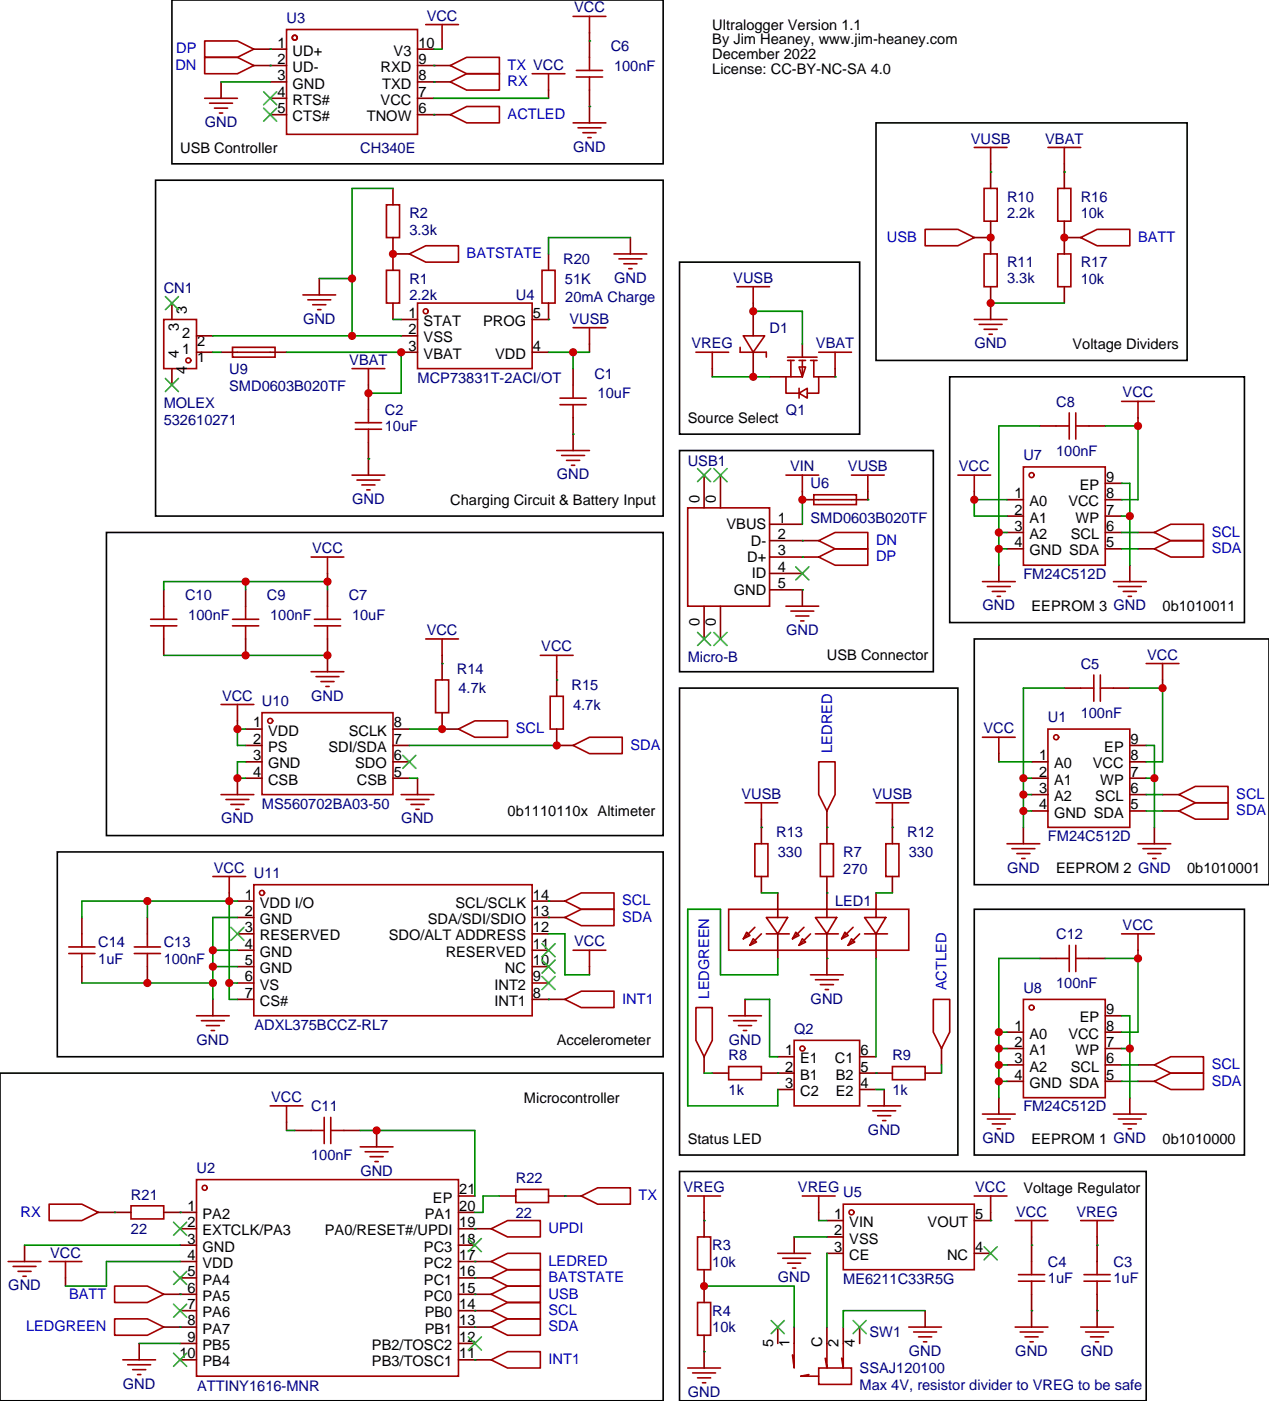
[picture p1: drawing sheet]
<svg xmlns="http://www.w3.org/2000/svg" width="273mm" height="302mm" viewBox="0 0 273 302" stroke-linecap="round" stroke-linejoin="round" font-family="sans-serif">
<g fill="none" stroke="#000" stroke-width=".35">
<path d="M37 0h105.9v35.3h-105.9zM33.5 38.8h109.4v72.3h-109.4zM188.7 26.5h67.1v51.1h-67.1zM146.4 56.4h38.8v37.1h-38.8zM146.4 97h54.7v47.6h-54.7zM204.6 81.1h63.5v53h-63.5zM22.9 114.7h120v65.2h-120zM209.9 137.6h63.5v52.9h-63.5zM146.4 148.2h60v100.5h-60zM12.3 183.4h130.6v44.1h-130.6zM209.9 195.8h58.2v52.9h-58.2zM0 231.1h142.9v70.5h-142.9z"/>
<path d="M146.4 252.2h100.5v49.4h-100.5z"/>
</g>
<g fill="none" stroke="#a10000" stroke-width=".35">
<path d="M44.1 8.8h7.1l3.5 1.8-3.5 1.7h-7.1zM44.1 12.3h7.1l3.5 1.8-3.5 1.8h-7.1zM61.7 6.3h28.3v22.6h-28.3zM91.7 5.3h7.1M95.2 5.3v3.5M97 14.1l3.5-1.8h7.1v3.6h-7.1zM97 17.6l3.5-1.7h7.1v3.5h-7.1zM114.7 15.9h7M118.2 15.9v3.5M123.5 3.5h7M124.2 16.6h5.6M124.2 15.2h5.6"/>
<path d="M127 3.5v3.6M127 12.3v2.9M127 16.6v2.8M44.1 21.2h7.1M45.2 22.2h4.9M46.2 23.3h2.8M47.3 24.3h.7M97 24.7l3.5-1.8h7.1v3.6h-7.1zM123.5 26.5h7M124.5 27.5h5M125.6 28.6h2.8M126.6 29.6h.8"/>
<path d="M209.9 31.8h7.1M213.4 31.8v3.5M225.8 31.8h7M229.3 31.8v3.5M83.3 58.2h2.8v7.1h-2.8zM83.3 44.1h2.8v7.1h-2.8zM88.2 54.7l3.5-1.8h7.1v3.5h-7.1zM116.8 58.2h2.8v7.1h-2.8zM132.3 54.7h7M133.3 55.7h5M134.4 56.8h2.8M135.5 57.9h.7"/>
<path d="M199.3 49.4h7.1l3.5 1.8-3.5 1.7h-7.1zM212 40.6h2.8v7h-2.8zM212 54.7h2.8v7h-2.8zM227.9 40.6h2.8v7h-2.8zM227.9 54.7h2.8v7h-2.8zM232.8 51.2l3.6-1.8h7v3.5h-7zM35.3 68.8h7v10.6h-7zM50.1 74.8h9.2v2.1h-9.2zM51.2 75.8h7M65.3 63.5h7M66.3 64.6h5M67.4 65.6h2.8"/>
<path d="M68.4 66.7h.7M75.8 79.4h7.1M79.4 79.4v3.5M90 65.3h24.7v14.1h-24.7zM123.5 70.6h7M127 70.6v3.5M149.9 75.8h7.1M153.5 75.8v3.6M158.7 61.7h7.1M159.5 74.8v1h5.6v1.1M160.2 72.3h4.5l-2.4 3.5zM162.3 61.7v3.6"/>
<path d="M169.7 76.9h6.3M169.7 77.6h1.4M170.4 77.6v3.5M172.2 79h1.4l-.7 2.1zM172.2 77.6h1.4M172.9 77.6v3.5h-3.6v3.6h2.9M174.6 77.6h1.4M175.3 77.6v3.5h1.1v3.6h-2.5M176.4 75.8h7M179.9 75.8v3.6M209.9 68.8h7.1M211 69.8h4.9"/>
<path d="M212 70.9h2.8M213.1 72h.7M76.6 92.4h5.6M76.6 91h5.6M79.4 88.2v2.8M79.4 92.4v2.8M119.9 97h7.1M120.6 87.1h5.7M120.6 85.7h5.7M121 98.1h4.9M122.1 99.1h2.8M123.5 82.9v2.8"/>
<path d="M123.5 87.1v2.9M172.2 84.7l1.7-1.1v2.1zM172.2 83.6v2.1M227.5 91.7h2.9M230.4 88.9v5.6M231.8 88.9v5.6M231.8 91.7h2.8M241.7 86.4h7M245.2 86.4v3.6M67 119.9h7.1M70.6 119.9v3.6M75.8 102.3h7.1"/>
<path d="M76.9 103.4h4.9M78 104.4h2.8M79 105.5h.7M123.1 100.2h.7M148.2 109.4h17.6v21.1h-17.6zM169.3 102.3h7.1M172.9 102.3v3.5M175.3 106.5h9.2v2.2h-9.2zM176.4 119.9l3.5-1.7h7.1v3.5h-7.1zM176.4 116.4l3.5-1.7h7.1v3.5h-7.1zM176.4 107.6h7M183.4 102.3h7.1"/>
<path d="M187 102.3v3.5M206.4 102.3h7M209.9 102.3v3.5M220.5 100.5h17.6v21.2h-17.6zM248.7 114.7l3.5-1.8h7.1v3.5h-7.1zM248.7 118.2l3.5-1.8h7.1v3.5h-7.1zM32.5 134.8h5.6M32.5 133.3h5.6M35.3 130.5v2.8M35.3 134.8v2.8M50.1 134.8h5.6M50.1 133.3h5.6"/>
<path d="M52.9 130.5v2.8M52.9 134.8v2.8M67.7 134.8h5.7M67.7 133.3h5.7M70.6 130.5v2.8M70.6 134.8v2.8M91.7 137.6h7.1M95.2 137.6v3.5M169.3 130.5h7.1M170.4 131.6h4.9M171.4 132.6h2.9M172.5 133.7h.7"/>
<path d="M211.7 125.2h7M212.7 126.3h5M213.8 127.4h2.8M214.8 128.4h.7M239.9 125.2h7M240.9 126.3h5M242 127.4h2.8M243.1 128.4h.7M47.6 151.7h7.1M51.2 151.7v3.5M56.4 153.5h28.3v17.6h-28.3zM67 144.6h7.1"/>
<path d="M68.1 145.7h4.9M69.1 146.8h2.9M70.2 147.8h.7M93.8 146.4h2.9v7.1h-2.9zM98.8 157l3.5-1.8h7.1v3.5h-7.1zM116.4 141.1h7.1M118.5 149.9h2.9v7.1h-2.9zM119.9 141.1v3.5M211.7 158.7h7M215.2 158.7v3.6M225.8 157h17.6v21.2h-17.6zM232.8 148.2h2.9"/>
<path d="M235.7 145.3v5.7M237.1 145.3v5.7M237.1 148.2h2.8M246.9 142.9h7.1M250.5 142.9v3.5M47.6 171.1h7.1M48.7 172.2h4.9M49.7 173.2h2.9M50.8 174.3h.7M86.4 171.1h7.1M87.5 172.2h4.9M88.5 173.2h2.9"/>
<path d="M89.6 174.3h.7M123.5 160.5l3.5-1.8h7.1v3.6h-7.1zM160.5 172.9h7.1M164 172.9v3.5M176.4 164h3.5v7.1l-1.7 3.5-1.8-3.5zM188.7 172.9h7.1M192.3 172.9v3.5M254 171.1l3.5-1.8h7.1v3.6h-7.1zM254 174.6l3.5-1.7h7.1v3.5h-7.1zM45.9 188.7h7M49.4 188.7v3.6M54.7 190.5h60v28.2h-60z"/>
<path d="M121.7 194l3.5-1.7h7.1v3.5h-7.1zM121.7 197.6l3.5-1.8h7.1v3.5h-7.1zM157 195.8h38.8v8.8h-38.8zM162.6 181.7h2.9v7h-2.9zM162.6 199.7l-2.4 2.4M165.1 197.6h4.6l-2.1 3.5zM173.2 199.7l-2.5 2.4M175.7 197.6h4.6l-2.1 3.5zM176.7 181.7h2.9v7h-2.9zM183.8 199.7l-2.5 2.4M186.3 197.6h4.6l-2.2 3.5zM190.9 181.7h2.8v7h-2.8z"/>
<path d="M217 181.7h7M218 182.7h5M219.1 183.8h2.8M220.1 184.9h.7M245.2 181.7h7M246.2 182.7h5M247.3 183.8h2.8M248.4 184.9h.7M14.8 203.9h5.7M14.8 205.3h5.7M17.6 201.1v2.8M17.6 205.3v2.8"/>
<path d="M28.9 203.9h5.7M28.9 205.3h5.7M31.7 201.1v2.8M31.7 205.3v2.8M42.3 218.7h7.1M43.4 219.8h4.9M121.7 215.2l3.5-1.8h7.1v3.6h-7.1zM123.5 204.6h7M127 204.6v3.5M149.9 217h3.6v7l-1.8 3.5-1.8-3.5zM157 218.7h7M158 219.8h5"/>
<path d="M160.9 200.7l.7 .7-1.4 .7zM162.3 202.1l.7 .7-1.4 .8zM164 201.1l-2.4 2.5M165.1 201.1h4.9M171.4 200.7l.8 .7-1.5 .7zM172.9 202.1l.7 .7-1.4 .8zM174.6 201.1l-2.4 2.5M174.6 209.9h7.1M175.7 201.1h4.9M175.7 211h4.9M176.7 212h2.9M177.8 213.1h.7"/>
<path d="M182 200.7l.7 .7-1.4 .7zM183.4 202.1l.7 .7-1.4 .8zM185.2 201.1l-2.5 2.5M186.3 201.1h4.9M201.1 215.2h3.5v7l-1.8 3.6-1.7-3.6zM220.5 215.2h17.6v21.2h-17.6zM227.5 206.4h2.9M230.4 203.6v5.6M231.8 203.6v5.6M231.8 206.4h2.8M241.7 201.1h7M245.2 201.1v3.5"/>
<path d="M44.4 220.8h2.9M45.5 221.9h.7M58.2 238.1h7.1M61.7 238.1v3.6M157 229.7h7v2.8h-7zM159.1 220.8h2.8M160.2 221.9h.7M171.1 224h14.1v14.1h-14.1zM187 238.1h7M188 239.2h5M192.3 229.7h7v2.8h-7zM211.7 239.9h7"/>
<path d="M239.9 239.9h7M248.7 229.3l3.5-1.8h7.1v3.6h-7.1zM248.7 232.8l3.5-1.7h7.1v3.5h-7.1zM10.6 259.3h7l3.6 1.8-3.6 1.7h-7zM28.2 259.6h7.1v2.9h-7.1zM42.3 254h56.5v42.3h-56.5zM67 243.4h2.8M69.8 240.6v5.6M71.3 240.6v5.6M71.3 243.4h2.8M77.6 246.9h7.1M78.7 248h4.9"/>
<path d="M79.7 249.1h2.8M80.8 250.1h.7M111.1 256.1h7.1v2.8h-7.1zM125.2 257.5l3.6-1.7h7v3.5h-7zM148.2 257.5h7M151.7 257.5v3.6M172.9 257.5h7M176.4 257.5v3.6M181.7 259.3h28.2v14.1h-28.2zM189.1 240.2h2.8M190.1 241.3h.8M209.9 257.5h7.1"/>
<path d="M212.7 240.9h5M213.4 257.5v3.6M213.8 242h2.8M214.8 243.1h.7M240.9 240.9h5M242 242h2.8M243.1 243.1h.7M1.8 271.6h7M2.8 272.7h5M3.9 273.8h2.8M4.9 274.8h.7M10.6 271.6h7"/>
<path d="M14.1 271.6v3.6M24.7 276.9h7l3.6 1.8-3.6 1.8h-7zM105.8 275.2l3.6-1.8h7v3.5h-7zM105.8 278.7l3.6-1.8h7v3.6h-7zM105.8 271.6l3.6-1.7h7v3.5h-7zM105.8 264.6l3.6-1.8h7v3.5h-7zM150.3 266.3h2.8v7.1h-2.8zM167.6 269.9h7M168.6 270.9h5M169.7 272h2.8M170.7 273.1h.7M218.7 262.8h7.1"/>
<path d="M219.4 275.9h5.7M219.4 274.5h5.7M222.2 262.8v3.5M222.2 271.6v2.9M222.2 275.9v2.8M232.8 262.8h7.1M233.5 275.9h5.7M233.5 274.5h5.7M236.4 262.8v3.5M236.4 271.6v2.9M236.4 275.9v2.8M24.7 284h7l3.6 1.8-3.6 1.7h-7z"/>
<path d="M26.5 292.8h7M27.5 293.9h5M28.6 294.9h2.8M29.6 296h.7M105.8 282.2l3.6-1.7h7v3.5h-7zM105.8 285.8l3.6-1.8h7v3.5h-7zM105.8 292.8l3.6-1.8h7v3.6h-7zM148.2 294.6h7M149.2 295.6h5M150.3 280.5h2.8v7h-2.8zM150.3 296.7h2.8M151.3 297.7h.7"/>
<path d="M171.1 289.3v5.3l-.4-2.9M174.3 296l-1.8 .3h3.9M176.4 294.6h7v3.5h-7zM178.2 289.3v5.3l-.4-2.1M181.7 289.3v5.3l-.4-2.1M195.8 285.8h7M196.8 286.8h5M197.9 287.9h2.8M199 288.9h.7M218.7 285.8h7.1M219.8 286.8h4.9M220.8 287.9h2.9"/>
<path d="M221.9 288.9h.7M232.8 285.8h7.1M233.9 286.8h4.9M234.9 287.9h2.9M236 288.9h.7"/>
<circle cx="63.5" cy="8.1" r=".53"/>
<circle cx="40.6" cy="77.6" r=".53"/>
<circle cx="91.7" cy="67" r=".53"/>
<circle cx="222.2" cy="102.3" r=".53"/>
<circle cx="58.2" cy="155.2" r=".53"/>
<circle cx="227.5" cy="158.8" r=".53"/>
<circle cx="56.4" cy="192.3" r=".53"/>
<circle cx="222.2" cy="217" r=".53"/>
<circle cx="172.9" cy="225.8" r=".53"/>
<circle cx="44.1" cy="255.8" r=".53"/>
<circle cx="183.4" cy="261.1" r=".53"/>
</g>
<g fill="none" stroke="#870000" stroke-width=".35">
<path d="M47.6 17.6v3.6M54.7 10.6h7M54.7 14.1h7M58.2 17.6h3.5M90 10.6h3.5M90 14.1h7M90 17.6h7M95.2 8.8v1.8M118.2 19.4v1.8M127 7.1v5.2M127 19.4v7.1M58.2 21.2h3.5"/>
<path d="M58.2 24.7h3.5M90 21.2h3.5M90 24.7h7M213.4 35.3v5.3M229.3 35.3v5.3M68.8 60v3.5M84.7 40.6v3.5M84.7 51.2v7M84.7 54.7h3.5M118.2 54.7v3.5M135.8 51.2v3.5M209.9 51.2h3.5"/>
<path d="M213.4 47.6v7.1M229.3 51.2h3.5M229.3 47.6v7.1M37 65.3v3.5M37 79.4v3.5M42.3 72.3h3.6M42.3 75.8h3.6M47.6 75.8h3.6M58.2 75.8h3.5M84.7 65.3v3.5M86.4 68.8h3.6M86.4 72.3h3.6"/>
<path d="M86.4 75.8h3.6M114.7 75.8h3.5M118.2 65.3v3.5h-3.5M123.5 79.4v3.5M127 74.1v1.7M153.5 79.4v1.7M162.3 65.3v7M162.3 75.8v5.3M172.9 74.1v2.8M179.9 79.4v1.7h-3.5M213.4 61.7v7.1M229.3 61.7v3.6"/>
<path d="M79.4 82.9v5.3M79.4 95.2v7.1M123.5 90v7M165.8 81.1h3.5M224 91.7h3.5M234.6 91.7h3.5M245.2 90v1.7M151.7 102.3v7.1M155.2 102.3v7.1M165.8 119.9h10.6M165.8 116.4h10.6M165.8 112.9h7.1"/>
<path d="M172.9 105.8v1.8h3.5M187 105.8v1.8h-3.6M209.9 105.8v1.8M217 107.6h3.5M217 111.1h3.5M217 114.7h3.5M217 118.2h3.5M238.1 107.6h3.6M238.1 111.1h3.6M238.1 114.7h3.6M238.1 118.2h3.6M238.1 104.1h3.6"/>
<path d="M245.2 114.7h3.5M245.2 118.2h3.5M35.3 127v3.5M35.3 137.6v3.5M52.9 127v3.5M52.9 137.6v3.5M70.6 123.5v1.7M70.6 127v3.5M70.6 137.6v7M151.7 130.5v7.1M155.2 130.5v7.1M165.8 127h7.1v3.5"/>
<path d="M165.8 123.5h7.1M215.2 121.7v3.5M243.4 121.7v3.5M51.2 155.2v1.8M52.9 157h3.5M84.7 157h3.5M95.2 141.1v5.3M95.2 153.5v3.5h3.6M119.9 157v3.5h3.6M119.9 144.6v5.3M229.3 148.2h3.5M239.9 148.2h3.5"/>
<path d="M250.5 146.4v1.8M51.2 167.6v3.5M52.9 160.5h3.5M52.9 164h3.5M52.9 167.6h3.5M84.7 160.5h3.5M84.7 164h3.5M84.7 167.6h3.5M90 167.6v3.5M164 176.4v5.3M178.2 174.6v7.1M192.3 176.4v5.3"/>
<path d="M215.2 162.3v1.7M220.5 178.2v3.5M222.2 164h3.6M222.2 167.6h3.6M222.2 171.1h3.6M222.2 174.6h3.6M243.4 160.5h3.5M243.4 164h3.5M243.4 167.6h3.5M243.4 171.1h3.5M243.4 174.6h3.5M248.7 178.2v3.5"/>
<path d="M250.5 171.1h3.5M250.5 174.6h3.5M17.6 197.6v3.5M31.7 197.6v3.5M49.4 192.3v1.7M51.2 194h3.5M51.2 197.6h3.5M114.7 194h7M114.7 197.6h7M164 188.7v3.6M167.6 192.3v5.3M178.2 188.7v8.9"/>
<path d="M188.7 192.3v5.3M192.3 188.7v3.6M17.6 208.1v3.6M31.7 208.1v3.6M45.9 215.2v3.5M51.2 215.2h3.5M51.2 201.1h3.5M51.2 204.6h3.5M51.2 208.1h3.5M51.2 211.7h3.5M114.7 215.2h7M114.7 201.1h3.5"/>
<path d="M114.7 204.6h3.5M114.7 208.1h3.5M114.7 211.7h3.5M127 208.1v1.8M160.5 215.2v3.5M167.6 201.1v5.3M178.2 201.1v8.8M188.7 201.1v5.3M224 206.4h3.5M234.6 206.4h3.5M238.1 218.7h3.6M245.2 204.6v1.8"/>
<path d="M151.7 227.5v3.6M153.5 231.1h3.5M164 231.1h7.1M167.6 227.5h3.5M167.6 234.6h3.5M185.2 227.5h3.5M185.2 231.1h7.1M185.2 234.6h3.5M190.5 234.6v3.5M199.3 231.1h3.5M202.8 225.8v3.5M215.2 236.4v3.5"/>
<path d="M217 222.2h3.5M217 225.8h3.5M217 229.3h3.5M217 232.8h3.5M238.1 222.2h3.6M238.1 225.8h3.6M238.1 229.3h3.6M238.1 232.8h3.6M243.4 236.4v3.5M245.2 229.3h3.5M245.2 232.8h3.5M61.7 241.7v1.7"/>
<path d="M63.5 243.4h3.5M74.1 243.4h3.5M81.1 243.4v3.5M98.8 257.5h3.5M107.6 257.5h3.5M118.2 257.5h7M5.3 268.1v3.5M14.1 275.2v1.7M21.2 261.1h7M35.3 261.1h7M35.3 278.7h7M38.8 264.6h3.5"/>
<path d="M38.8 268.1h3.5M38.8 271.6h3.5M38.8 275.2h3.5M98.8 261.1h3.5M98.8 264.6h7M98.8 268.1h3.5M98.8 271.6h7M98.8 275.2h7M98.8 278.7h7M151.7 261.1v5.2M151.7 273.4v7.1M171.1 266.3v3.6"/>
<path d="M176.4 261.1v1.7M178.2 262.8h3.5M178.2 266.3h3.5M178.2 269.9h3.5M209.9 269.9h3.5M213.4 261.1v1.7h-3.5M222.2 266.3v5.3M222.2 278.7v7.1M236.4 266.3v5.3M236.4 278.7v7.1M30 289.3v3.5M35.3 285.8h7"/>
<path d="M38.8 282.2h3.5M38.8 289.3h3.5M38.8 292.8h3.5M98.8 282.2h7M98.8 285.8h7M98.8 289.3h3.5M98.8 292.8h7M151.7 287.5v7.1M167.6 285.8v3.5M171.1 285.8v3.5M178.2 285.8v3.5M181.7 285.8v3.5"/>
<path d="M185.2 285.8v3.5M199.3 282.2v3.6"/>
</g>
<g fill="none" stroke="#3c3" stroke-width=".35">
<path d="M56.8 19.8l2.8 2.8M59.6 19.8l-2.8 2.8M56.8 23.3l2.8 2.8M59.6 23.3l-2.8 2.8M35.6 63.9l2.9 2.8M38.5 63.9l-2.9 2.8M35.6 81.5l2.9 2.8M38.5 81.5l-2.9 2.8M150.3 100.9l2.8 2.8M153.1 100.9l-2.8 2.8M153.8 100.9l2.8 2.8M156.6 100.9l-2.8 2.8"/>
<path d="M150.3 136.2l2.8 2.8M153.1 136.2l-2.8 2.8M153.8 136.2l2.8 2.8M156.6 136.2l-2.8 2.8M171.4 122.1l2.9 2.8M174.3 122.1l-2.9 2.8M86.8 162.6l2.8 2.9M89.6 162.6l-2.8 2.9M49.7 199.7l2.9 2.8M52.6 199.7l-2.9 2.8M116.8 210.3l2.8 2.8M116.8 206.7l2.8 2.8"/>
<path d="M116.8 203.2l2.8 2.8M119.6 210.3l-2.8 2.8M119.6 206.7l-2.8 2.8M119.6 203.2l-2.8 2.8M37.4 263.2l2.8 2.8M37.4 273.8l2.8 2.8M40.2 263.2l-2.8 2.8M40.2 273.8l-2.8 2.8M100.9 266.7l2.8 2.8M103.7 266.7l-2.8 2.8M212 268.5l2.8 2.8M214.8 268.5l-2.8 2.8"/>
<path d="M37.4 280.8l2.8 2.8M37.4 291.4l2.8 2.8M40.2 280.8l-2.8 2.8M40.2 291.4l-2.8 2.8M100.9 287.9l2.8 2.8M103.7 287.9l-2.8 2.8M166.2 284.3l2.8 2.9M169 284.3l-2.8 2.9M183.8 284.3l2.8 2.9M186.6 284.3l-2.8 2.9"/>
</g>
<path d="M162.3 67h10.6v7.1M176.4 262.8h1.8" fill="none" stroke="#008700" stroke-width=".35"/>
<g fill="#008700">
<circle cx="213.4" cy="262.8" r=".18"/>
<circle cx="236.4" cy="268.1" r=".18"/>
<circle cx="222.2" cy="268.1" r=".18"/>
<circle cx="58.2" cy="14.1" r=".18"/>
<circle cx="58.2" cy="10.6" r=".18"/>
<circle cx="93.5" cy="24.7" r=".18"/>
</g>
<path d="M93.5 21.2h24.7" fill="none" stroke="#008700" stroke-width=".35"/>
<circle cx="93.5" cy="17.6" r=".18" fill="#008700"/>
<path d="M47.6 17.6h10.6" fill="none" stroke="#008700" stroke-width=".35"/>
<g fill="#008700">
<circle cx="127" cy="8.8" r=".18"/>
<circle cx="127" cy="22.9" r=".18"/>
<circle cx="178.2" cy="192.3" r=".18"/>
<circle cx="178.2" cy="178.2" r=".18"/>
<circle cx="167.6" cy="231.1" r=".18"/>
<circle cx="188.7" cy="231.1" r=".18"/>
</g>
<path d="M188.7 206.4v21.1" fill="none" stroke="#008700" stroke-width=".35"/>
<circle cx="178.2" cy="206.4" r=".18" fill="#008700"/>
<path d="M188.7 234.6h1.8" fill="none" stroke="#008700" stroke-width=".35"/>
<g fill="#008700">
<circle cx="213.4" cy="37" r=".18"/>
<circle cx="213.4" cy="51.2" r=".18"/>
</g>
<path d="M164 192.3h3.6M188.7 192.3h3.6" fill="none" stroke="#008700" stroke-width=".35"/>
<g fill="#008700">
<circle cx="164" cy="178.2" r=".18"/>
<circle cx="192.3" cy="178.2" r=".18"/>
</g>
<path d="M88.2 157h7M88.2 160.5h31.7M202.8 229.3v1.8M61.7 243.4h1.8M5.3 268.1h33.5" fill="none" stroke="#008700" stroke-width=".35"/>
<g fill="#008700">
<circle cx="102.3" cy="285.8" r=".18"/>
<circle cx="102.3" cy="282.2" r=".18"/>
<circle cx="102.3" cy="264.6" r=".18"/>
</g>
<path d="M93.5 10.6h1.7" fill="none" stroke="#008700" stroke-width=".35"/>
<circle cx="93.5" cy="14.1" r=".18" fill="#008700"/>
<path d="M153.5 81.1h12.3" fill="none" stroke="#008700" stroke-width=".35"/>
<circle cx="229.3" cy="37" r=".18" fill="#008700"/>
<g fill="none" stroke="#008700" stroke-width=".35">
<path d="M35.3 127v-1.8h35.3v1.8M52.9 125.2v1.8M35.3 141.1h35.3M52.9 157h-1.7v3.5h1.7M52.9 164h-1.7v3.6h1.7M88.2 167.6h1.8M224 206.4h-8.8v30M238.1 206.4h7.1v15.8h-3.5M241.7 218.7h1.7v17.7M215.2 225.8h1.8M215.2 229.3h1.8M215.2 232.8h1.8"/>
<path d="M215.2 222.2h1.8M241.7 225.8h1.7M241.7 229.3h3.5M241.7 232.8h3.5"/>
</g>
<g fill="#008700">
<circle cx="95.3" cy="142.9" r=".18"/>
<circle cx="119.9" cy="146.4" r=".18"/>
<circle cx="38.8" cy="278.7" r=".18"/>
<circle cx="38.8" cy="285.8" r=".18"/>
<circle cx="118.2" cy="194" r=".18"/>
<circle cx="118.2" cy="197.6" r=".18"/>
<circle cx="118.2" cy="215.2" r=".18"/>
</g>
<path d="M31.7 194v3.6M49.4 194v21.2h1.8M51.2 194h-33.6v3.6M49.4 211.7h1.8M118.2 201.1h3.5v8.8h5.3" fill="none" stroke="#008700" stroke-width=".35"/>
<g fill="#008700">
<circle cx="179.9" cy="81.1" r=".18"/>
<circle cx="151.7" cy="262.8" r=".18"/>
</g>
<g fill="none" stroke="#008700" stroke-width=".35">
<path d="M224 91.7h-8.8v30M238.1 91.7h7.1v15.9h-3.5M215.2 114.7h1.8M215.2 118.2h1.8M217 107.6h-7.1v3.5h7.1M241.7 111.1h1.7M241.7 104.1h1.7v17.6M241.7 114.7h3.5M241.7 118.2h3.5M229.3 148.2h-8.8v30M243.4 148.2h7.1v15.8h-3.6M215.2 164h7"/>
<path d="M220.5 167.6h1.7M220.5 171.1h1.7M220.5 174.6h1.7M246.9 167.6h1.8M246.9 160.5h1.8v17.7M246.9 171.1h3.6M246.9 174.6h3.6M171.1 266.3h7.1M178.2 269.9v15.9M199.3 282.2h-17.6v3.6"/>
</g>
<g fill="#008700">
<circle cx="102.3" cy="292.8" r=".18"/>
<circle cx="38.8" cy="261.1" r=".18"/>
<circle cx="24.7" cy="261.1" r=".18"/>
</g>
<path d="M107.6 257.5h-3.5v3.6h-1.8" fill="none" stroke="#008700" stroke-width=".35"/>
<g fill="#008700">
<circle cx="121.7" cy="257.5" r=".18"/>
<circle cx="102.3" cy="275.2" r=".18"/>
<circle cx="102.3" cy="278.7" r=".18"/>
<circle cx="102.3" cy="271.6" r=".18"/>
</g>
<path d="M30 289.3h8.8" fill="none" stroke="#008700" stroke-width=".35"/>
<g fill="#008700">
<circle cx="172.9" cy="127" r=".18"/>
<circle cx="172.9" cy="116.4" r=".18"/>
<circle cx="172.9" cy="119.9" r=".18"/>
</g>
<path d="M172.9 107.6v5.3" fill="none" stroke="#008700" stroke-width=".35"/>
<g fill="#008700">
<circle cx="187" cy="107.6" r=".18"/>
<circle cx="229.3" cy="51.2" r=".18"/>
</g>
<path d="M213.4 65.3h15.9M160.5 215.2h5.3v12.3h1.8M167.6 206.4v3.5h-12.4v-14.1h-7v42.3h19.4v-3.5M151.7 231.1h1.8" fill="none" stroke="#008700" stroke-width=".35"/>
<g fill="#008700">
<circle cx="151.7" cy="291" r=".18"/>
<circle cx="236.4" cy="282.2" r=".18"/>
<circle cx="222.2" cy="282.2" r=".18"/>
</g>
<path d="M151.7 276.9h19.4v8.9" fill="none" stroke="#008700" stroke-width=".35"/>
<circle cx="118.2" cy="68.8" r=".18" fill="#008700"/>
<path d="M45.9 75.8h1.7" fill="none" stroke="#008700" stroke-width=".35"/>
<circle cx="84.7" cy="54.7" r=".18" fill="#008700"/>
<path d="M68.8 60h7M84.7 40.6h-8.9v31.7M135.8 51.2h-17.6v3.5M45.9 72.3h40.5M61.7 75.8h24.7v8.9h-7M84.7 68.8h1.7" fill="none" stroke="#008700" stroke-width=".35"/>
<g fill="#008700">
<circle cx="79.4" cy="98.8" r=".18"/>
<circle cx="123.5" cy="93.5" r=".18"/>
</g>
<path d="M118.2 75.8h8.8M123.5 75.8v3.6M51.2 197.6h-5.3v17.6M17.6 211.7h28.3M45.9 208.1h5.3M45.9 204.6h5.3M77.6 243.4h24.7v14.1M38.8 271.6h-15.9v5.3h-8.8" fill="none" stroke="#008700" stroke-width=".35"/>
<g fill="#c00">
<circle cx="162.3" cy="67" r=".88"/>
<circle cx="213.4" cy="51.2" r=".88"/>
<circle cx="95.3" cy="157" r=".88"/>
<circle cx="119.9" cy="160.5" r=".88"/>
<circle cx="162.3" cy="81.1" r=".88"/>
<circle cx="243.4" cy="225.8" r=".88"/>
<circle cx="245.2" cy="206.4" r=".88"/>
<circle cx="215.2" cy="232.8" r=".88"/>
<circle cx="215.2" cy="222.2" r=".88"/>
<circle cx="215.2" cy="229.3" r=".88"/>
<circle cx="215.2" cy="225.8" r=".88"/>
<circle cx="52.9" cy="125.2" r=".88"/>
<circle cx="70.6" cy="125.2" r=".88"/>
<circle cx="70.6" cy="141.1" r=".88"/>
<circle cx="52.9" cy="141.1" r=".88"/>
<circle cx="51.2" cy="157" r=".88"/>
<circle cx="51.2" cy="167.6" r=".88"/>
<circle cx="49.4" cy="194" r=".88"/>
<circle cx="49.4" cy="211.7" r=".88"/>
<circle cx="31.8" cy="194" r=".88"/>
<circle cx="248.7" cy="167.6" r=".88"/>
<circle cx="250.5" cy="148.2" r=".88"/>
<circle cx="243.4" cy="111.1" r=".88"/>
<circle cx="245.2" cy="91.7" r=".88"/>
<circle cx="215.2" cy="118.2" r=".88"/>
<circle cx="215.2" cy="114.7" r=".88"/>
<circle cx="220.5" cy="167.6" r=".88"/>
<circle cx="220.5" cy="171.1" r=".88"/>
<circle cx="220.5" cy="174.6" r=".88"/>
<circle cx="209.9" cy="107.6" r=".88"/>
<circle cx="172.9" cy="107.6" r=".88"/>
<circle cx="229.3" cy="51.2" r=".88"/>
<circle cx="213.4" cy="65.3" r=".88"/>
<circle cx="151.7" cy="276.9" r=".88"/>
<circle cx="84.7" cy="54.7" r=".88"/>
<circle cx="75.8" cy="60" r=".88"/>
<circle cx="75.8" cy="72.3" r=".88"/>
<circle cx="79.4" cy="84.7" r=".88"/>
<circle cx="86.4" cy="75.8" r=".88"/>
<circle cx="123.5" cy="75.8" r=".88"/>
<circle cx="45.9" cy="208.1" r=".88"/>
<circle cx="45.9" cy="204.6" r=".88"/>
<circle cx="45.9" cy="211.7" r=".88"/>
<circle cx="31.8" cy="211.7" r=".88"/>
<circle cx="81.1" cy="243.4" r=".88"/>
</g>
<g font-size="3.1" fill="#000080">
<text x="61.7" y="4.9">U3</text>
<text x="91.9" y="4.4">VCC</text>
<text x="123.7" y="2.7">VCC</text>
<text x="131.6" y="11">C6</text>
<text x="132.3" y="15.2">100nF</text>
<text x="44.1" y="27.4">GND</text>
<text x="77.6" y="32.9">CH340E</text>
<text x="123.5" y="32.7">GND</text>
<text x="209.1" y="30.9">VUSB</text>
<text x="225.2" y="30.9">VBAT</text>
<text x="88.2" y="47">R2</text>
<text x="217" y="43.4">R10</text>
<text x="217" y="46.9">2.2k</text>
<text x="232.8" y="43.4">R16</text>
<text x="232.8" y="47">10k</text>
<text x="88.2" y="50.5">3.3k</text>
<text x="121.4" y="56.9">R20</text>
<text x="217" y="57.5">R11</text>
<text x="232.8" y="57.6">R17</text>
<text x="35.3" y="63.1">CN1</text>
<text x="88.2" y="61.1">R1</text>
<text x="88.2" y="64.6">2.2k</text>
<text x="111.1" y="64.6">U4</text>
<text x="121.7" y="61.1">51K</text>
<text x="121.8" y="64.9">20mA Charge</text>
<text x="132.3" y="60.9">GND</text>
<text x="158" y="60.9">VUSB</text>
<text x="217" y="61">3.3k</text>
<text x="232.8" y="61.1">10k</text>
<text x="65.3" y="69.7">GND</text>
<text x="122.7" y="69.7">VUSB</text>
<text x="165.8" y="71.7">D1</text>
<text x="149" y="75">VREG</text>
<text x="175.8" y="75">VBAT</text>
<text x="209.9" y="75">GND</text>
<text x="49.4" y="80.5">U9</text>
<text x="75.3" y="78.5">VBAT</text>
<text x="90" y="82.5">MCP73831T-2ACI/OT</text>
<text x="128.1" y="81.5">C1</text>
<text x="35.3" y="87.9">MOLEX</text>
<text x="49.4" y="84.3">SMD0603B020TF</text>
<text x="82.9" y="89.3">C2</text>
<text x="128.8" y="85.8">10uF</text>
<text x="169.3" y="89.3">Q1</text>
<text x="227.5" y="87.5">C8</text>
<text x="241.9" y="85.6">VCC</text>
<text x="35.3" y="91.4">532610271</text>
<text x="82.9" y="92.8">10uF</text>
<text x="148.2" y="100.4">USB1</text>
<text x="170.2" y="101.5">VIN</text>
<text x="182.7" y="101.5">VUSB</text>
<text x="206.6" y="101.5">VCC</text>
<text x="220.5" y="99.1">U7</text>
<text x="227.5" y="98.1">100nF</text>
<text x="120" y="103.2">GND</text>
<text x="174.6" y="105.2">U6</text>
<text x="75.9" y="108.5">GND</text>
<text x="174.6" y="112.6">SMD0603B020TF</text>
<text x="67.2" y="119.1">VCC</text>
<text x="220.5" y="124.6">FM24C512D</text>
<text x="39.9" y="129.2">C10</text>
<text x="57.5" y="129.2">C9</text>
<text x="75.1" y="129.2">C7</text>
<text x="211.7" y="131.4">GND</text>
<text x="40.6" y="133.4">100nF</text>
<text x="58.2" y="133.4">100nF</text>
<text x="75.8" y="133.4">10uF</text>
<text x="91.9" y="136.7">VCC</text>
<text x="169.4" y="136.7">GND</text>
<text x="116.6" y="140.3">VCC</text>
<text x="148.2" y="142.5">Micro-B</text>
<text x="232.8" y="144">C5</text>
<text x="247.1" y="142">VCC</text>
<text x="98.4" y="145">R14</text>
<text x="98.8" y="149.3">4.7k</text>
<text x="123.1" y="148.6">R15</text>
<text x="47.8" y="150.8">VCC</text>
<text x="56.4" y="152">U10</text>
<text x="67.1" y="150.8">GND</text>
<text x="123.5" y="152.8">4.7k</text>
<text x="225.8" y="155.5">U1</text>
<text x="232.8" y="154.6">100nF</text>
<text x="211.9" y="157.9">VCC</text>
<text x="159.8" y="172">VUSB</text>
<text x="188" y="172">VUSB</text>
<text x="47.7" y="177.3">GND</text>
<text x="56.4" y="174.2">MS560702BA03-50</text>
<text x="86.5" y="177.3">GND</text>
<text x="167.2" y="180.3">R13</text>
<text x="167.6" y="184.6">330</text>
<text x="181.7" y="184.6">R7</text>
<text x="195.4" y="180.3">R12</text>
<text x="195.8" y="184.6">330</text>
<text x="225.8" y="181">FM24C512D</text>
<text x="46.1" y="187.9">VCC</text>
<text x="54.7" y="189.1">U11</text>
<text x="181.7" y="188.1">270</text>
<text x="217" y="187.9">GND</text>
<text x="179.9" y="195.1">LED1</text>
<text x="21.2" y="203.9">C14</text>
<text x="35.3" y="203.9">C13</text>
<text x="123.7" y="203.8">VCC</text>
<text x="227.5" y="202.2">C12</text>
<text x="241.9" y="200.2">VCC</text>
<text x="21.2" y="207.5">1uF</text>
<text x="35.3" y="207.5">100nF</text>
<text x="220.5" y="213.7">U8</text>
<text x="227.5" y="212.8">100nF</text>
<text x="54.8" y="221.9">ADXL375BCCZ-RL7</text>
<text x="174.7" y="216.1">GND</text>
<text x="42.4" y="224.9">GND</text>
<text x="157" y="224.9">GND</text>
<text x="171.1" y="222.7">Q2</text>
<text x="157" y="228.3">R8</text>
<text x="192.3" y="228.3">R9</text>
<text x="58.4" y="237.3">VCC</text>
<text x="67" y="239.2">C11</text>
<text x="157" y="235.7">1k</text>
<text x="192.3" y="235.7">1k</text>
<text x="220.5" y="239.2">FM24C512D</text>
<text x="187" y="244.3">GND</text>
<text x="67" y="249.8">100nF</text>
<text x="211.7" y="246.1">GND</text>
<text x="42.3" y="252.6">U2</text>
<text x="77.6" y="253.1">GND</text>
<text x="111.1" y="254.8">R22</text>
<text x="147.2" y="256.7">VREG</text>
<text x="171.9" y="256.7">VREG</text>
<text x="181.7" y="257.8">U5</text>
<text x="210.1" y="256.7">VCC</text>
<text x="28.2" y="258.3">R21</text>
<text x="111.1" y="262.2">22</text>
<text x="218.9" y="262">VCC</text>
<text x="231.9" y="262">VREG</text>
<text x="28.2" y="265.7">22</text>
<text x="153.5" y="269.2">R3</text>
<text x="10.8" y="270.8">VCC</text>
<text x="153.5" y="272.7">10k</text>
<text x="225.8" y="272.7">C4</text>
<text x="239.9" y="272.7">C3</text>
<text x="1.8" y="277.8">GND</text>
<text x="167.6" y="276.1">GND</text>
<text x="181.7" y="276.6">ME6211C33R5G</text>
<text x="225.8" y="276.3">1uF</text>
<text x="239.9" y="276.3">1uF</text>
<text x="153.5" y="283.3">R4</text>
<text x="153.5" y="286.9">10k</text>
<text x="187.3" y="287.9">SW1</text>
<text x="195.8" y="292">GND</text>
<text x="218.8" y="292">GND</text>
<text x="232.9" y="292">GND</text>
<text x="26.5" y="299">GND</text>
<text x="42.5" y="299.5">ATTINY1616-MNR</text>
<text x="185.2" y="295.7">SSAJ120100</text>
<text x="185.2" y="299.2">Max 4V, resistor divider to VREG to be safe</text>
<text x="148.2" y="300.8">GND</text>
</g>
<g font-size="3.1" fill="#00f">
<text x="38" y="11.5">DP</text>
<text x="37.8" y="15">DN</text>
<text x="109.4" y="15">TX VCC</text>
<text x="109.4" y="18.6">RX</text>
<text x="109.4" y="25.6">ACTLED</text>
<text x="191.1" y="52.1">USB</text>
<text x="245.2" y="52.1">BATT</text>
<text x="100.5" y="55.6">BATSTATE</text>
<text x="188.7" y="117.3">DN</text>
<text x="261.1" y="115.6">SCL</text>
<text x="261.1" y="119.1">SDA</text>
<text x="188.7" y="120.9">DP</text>
<text x="111.1" y="157.9">SCL</text>
<text x="135.8" y="161.4">SDA</text>
<text x="179.3" y="162.1" transform="rotate(-90 179.3 162.1)">LEDRED</text>
<text x="266.3" y="172">SCL</text>
<text x="266.3" y="175.5">SDA</text>
<text x="134.1" y="194.9">SCL</text>
<text x="134.1" y="198.5">SDA</text>
<text x="152.8" y="215" transform="rotate(-90 152.8 215)">LEDGREEN</text>
<text x="204" y="213.2" transform="rotate(-90 204 213.2)">ACTLED</text>
<text x="134.1" y="216.1">INT1</text>
<text x="261.1" y="230.2">SCL</text>
<text x="261.1" y="233.7">SDA</text>
<text x="4.4" y="262">RX</text>
<text x="137.6" y="258.4">TX</text>
<text x="118.2" y="265.5">UPDI</text>
<text x="118.2" y="272.6">LEDRED</text>
<text x="14.9" y="279.6">BATT</text>
<text x="118.2" y="276.1">BATSTATE</text>
<text x="118.2" y="279.6">USB</text>
<text x="5.6" y="286.7">LEDGREEN</text>
<text x="118.2" y="283.1">SCL</text>
<text x="118.2" y="286.7">SDA</text>
<text x="118.2" y="293.7">INT1</text>
</g>
<g font-size="3.1">
<text x="59.8" y="10.2">1</text>
<text x="90.1" y="10.2">10</text>
<text x="153.5" y="6.4">Ultralogger Version 1.1</text>
<text x="153.5" y="9.5">By Jim Heaney, www.jim-heaney.com</text>
<text x="59.8" y="13.8">2</text>
<text x="59.8" y="17.3">3</text>
<text x="63" y="12">UD+</text>
<text x="63" y="15.5">UD-</text>
<text x="82" y="15.5">RXD</text>
<text x="84.8" y="12">V3</text>
<text x="90.1" y="17.3">8</text>
<text x="90.1" y="13.8">9</text>
<text x="153.5" y="12.7">December 2022</text>
<text x="153.5" y="15.8">License: CC-BY-NC-SA 4.0</text>
<text x="59.8" y="20.8">4</text>
<text x="63" y="19.1">GND</text>
<text x="63" y="22.6">RTS#</text>
<text x="82" y="22.6">VCC</text>
<text x="82.4" y="19.1">TXD</text>
<text x="90.1" y="20.8">7</text>
<text x="59.8" y="24.4">5</text>
<text x="63" y="26.1">CTS#</text>
<text x="79" y="26.1">TNOW</text>
<text x="90.1" y="24.4">6</text>
<text x="38.8" y="32.9">USB Controller</text>
<text x="38.5" y="71.2" transform="rotate(-90 38.5 71.2)">3</text>
<text x="40.3" y="67.6" transform="rotate(-90 40.3 67.6)">3</text>
<text x="88" y="68.5">1</text>
<text x="88" y="72">2</text>
<text x="91.3" y="70.2">STAT</text>
<text x="104.1" y="70.2">PROG</text>
<text x="114.8" y="68.5">5</text>
<text x="38.5" y="77" transform="rotate(-90 38.5 77)">4</text>
<text x="39.3" y="76.2">1</text>
<text x="39.3" y="72.7">2</text>
<text x="42.5" y="74.5">2</text>
<text x="88" y="75.5">3</text>
<text x="91.3" y="73.7">VSS</text>
<text x="91.3" y="77.3">VBAT</text>
<text x="106.7" y="77.3">VDD</text>
<text x="114.8" y="75.5">4</text>
<text x="231.1" y="75.2">Voltage Dividers</text>
<text x="40.3" y="80.6" transform="rotate(-90 40.3 80.6)">4</text>
<text x="42.5" y="78">1</text>
<text x="148.2" y="91.1">Source Select</text>
<text x="218.6" y="107.3">1</text>
<text x="232.6" y="105.5">EP</text>
<text x="238.3" y="107.3">8</text>
<text x="238.3" y="103.7">9</text>
<text x="97" y="108.7">Charging Circuit &amp; Battery Input</text>
<text x="150.7" y="108.3" transform="rotate(-90 150.7 108.3)">0</text>
<text x="154.2" y="108.3" transform="rotate(-90 154.2 108.3)">0</text>
<text x="156.5" y="114">VBUS</text>
<text x="167.6" y="112.6">1</text>
<text x="218.6" y="110.8">2</text>
<text x="221.8" y="109">A0</text>
<text x="221.8" y="112.6">A1</text>
<text x="230.2" y="109">VCC</text>
<text x="231.7" y="112.6">WP</text>
<text x="238.3" y="110.8">7</text>
<text x="161.8" y="117.5">D-</text>
<text x="167.6" y="116.1">2</text>
<text x="167.6" y="119.6">3</text>
<text x="218.6" y="114.3">3</text>
<text x="218.6" y="117.8">4</text>
<text x="221.8" y="116.1">A2</text>
<text x="221.8" y="119.6">GND SDA</text>
<text x="230.7" y="116.1">SCL</text>
<text x="238.3" y="117.8">5</text>
<text x="238.3" y="114.3">6</text>
<text x="161" y="121">D+</text>
<text x="161.9" y="124.5">ID</text>
<text x="167.6" y="123.1">4</text>
<text x="158.1" y="128.1">GND</text>
<text x="167.6" y="126.7">5</text>
<text x="222.2" y="131.6">EEPROM 3 GND</text>
<text x="250.5" y="131.6">0b1010011</text>
<text x="150.7" y="134.7" transform="rotate(-90 150.7 134.7)">0</text>
<text x="154.2" y="134.7" transform="rotate(-90 154.2 134.7)">0</text>
<text x="178.2" y="142.2">USB Connector</text>
<text x="54.5" y="156.6">1</text>
<text x="54.5" y="160.2">2</text>
<text x="57.7" y="158.4">VDD</text>
<text x="57.7" y="161.9">PS</text>
<text x="70.8" y="161.9">SDI/SDA</text>
<text x="75.1" y="158.4">SCLK</text>
<text x="84.8" y="160.2">7</text>
<text x="84.8" y="156.6">8</text>
<text x="237.9" y="161.9">EP</text>
<text x="243.6" y="160.2">9</text>
<text x="54.5" y="163.7">3</text>
<text x="54.5" y="167.2">4</text>
<text x="57.7" y="165.5">GND</text>
<text x="76.5" y="165.5">SDO</text>
<text x="84.8" y="167.2">5</text>
<text x="84.8" y="163.7">6</text>
<text x="223.9" y="163.7">1</text>
<text x="223.9" y="167.2">2</text>
<text x="227.1" y="165.5">A0</text>
<text x="235.5" y="165.5">VCC</text>
<text x="243.6" y="167.2">7</text>
<text x="243.6" y="163.7">8</text>
<text x="57.7" y="169">CSB</text>
<text x="76.9" y="169">CSB</text>
<text x="223.9" y="170.8">3</text>
<text x="227.1" y="169">A1</text>
<text x="227.1" y="172.5">A2</text>
<text x="236" y="172.5">SCL</text>
<text x="237" y="169">WP</text>
<text x="243.6" y="170.8">6</text>
<text x="109.4" y="175.7">0b1110110x Altimeter</text>
<text x="223.9" y="174.3">4</text>
<text x="227.1" y="176.1">GND SDA</text>
<text x="243.6" y="174.3">5</text>
<text x="227.5" y="188.1">EEPROM 2 GND</text>
<text x="255.8" y="188.1">0b1010001</text>
<text x="52.8" y="193.7">1</text>
<text x="52.8" y="197.2">2</text>
<text x="56" y="195.5">VDD I/O</text>
<text x="98.1" y="195.5">SCL/SCLK</text>
<text x="114.8" y="197.2">13</text>
<text x="114.8" y="193.7">14</text>
<text x="52.8" y="200.7">3</text>
<text x="56" y="199">GND</text>
<text x="56" y="202.5">RESERVED</text>
<text x="83.8" y="202.5">SDO/ALT ADDRESS</text>
<text x="92.2" y="199">SDA/SDI/SDIO</text>
<text x="114.8" y="200.7">12</text>
<text x="52.8" y="204.3">4</text>
<text x="52.8" y="207.8">5</text>
<text x="56" y="206">GND</text>
<text x="56" y="209.6">GND</text>
<text x="96" y="206">RESERVED</text>
<text x="108.8" y="209.6">NC</text>
<text x="114.8" y="207.8">10</text>
<text x="114.8" y="204.3">11</text>
<text x="52.8" y="211.3">6</text>
<text x="52.8" y="214.9">7</text>
<text x="56" y="213.1">VS</text>
<text x="106.5" y="213.1">INT2</text>
<text x="114.8" y="214.9">8</text>
<text x="114.8" y="211.3">9</text>
<text x="56" y="216.6">CS#</text>
<text x="106.5" y="216.6">INT1</text>
<text x="218.6" y="221.9">1</text>
<text x="232.6" y="220.1">EP</text>
<text x="238.3" y="221.9">8</text>
<text x="238.3" y="218.4">9</text>
<text x="119.9" y="225.1">Accelerometer</text>
<text x="169.2" y="227.2">1</text>
<text x="185.4" y="227.2">6</text>
<text x="218.6" y="225.4">2</text>
<text x="221.8" y="223.7">A0</text>
<text x="221.8" y="227.2">A1</text>
<text x="230.2" y="223.7">VCC</text>
<text x="231.7" y="227.2">WP</text>
<text x="238.3" y="225.4">7</text>
<text x="169.2" y="230.7">2</text>
<text x="172.4" y="229">E1</text>
<text x="172.4" y="232.5">B1</text>
<text x="179.9" y="229">C1</text>
<text x="180.1" y="232.5">B2</text>
<text x="185.4" y="230.7">5</text>
<text x="218.6" y="229">3</text>
<text x="218.6" y="232.5">4</text>
<text x="221.8" y="230.7">A2</text>
<text x="230.7" y="230.7">SCL</text>
<text x="238.3" y="232.5">5</text>
<text x="238.3" y="229">6</text>
<text x="112.9" y="237.5">Microcontroller</text>
<text x="169.2" y="234.3">3</text>
<text x="172.4" y="236">C2</text>
<text x="180.1" y="236">E2</text>
<text x="185.4" y="234.3">4</text>
<text x="221.8" y="234.3">GND SDA</text>
<text x="148.2" y="246.3">Status LED</text>
<text x="222.2" y="246.3">EEPROM 1 GND</text>
<text x="250.5" y="246.3">0b1010000</text>
<text x="99" y="257.2">21</text>
<text x="220.5" y="256.9">Voltage Regulator</text>
<text x="40.4" y="260.7">1</text>
<text x="43.6" y="262.5">PA2</text>
<text x="91.5" y="262.5">PA1</text>
<text x="93.3" y="259">EP</text>
<text x="99" y="260.7">20</text>
<text x="179.8" y="262.5">1</text>
<text x="210.1" y="262.5">5</text>
<text x="40.4" y="264.2">2</text>
<text x="40.4" y="267.8">3</text>
<text x="43.6" y="266">EXTCLK/PA3</text>
<text x="43.6" y="269.5">GND</text>
<text x="70" y="266">PA0/RESET#/UPDI</text>
<text x="91.3" y="269.5">PC3</text>
<text x="99" y="267.8">18</text>
<text x="99" y="264.2">19</text>
<text x="179.8" y="266">2</text>
<text x="179.8" y="269.5">3</text>
<text x="183" y="264.2">VIN</text>
<text x="183" y="267.8">VSS</text>
<text x="199.8" y="264.2">VOUT</text>
<text x="210.1" y="269.5">4</text>
<text x="40.4" y="271.3">4</text>
<text x="40.4" y="274.8">5</text>
<text x="43.6" y="273.1">VDD</text>
<text x="91.3" y="273.1">PC2</text>
<text x="99" y="274.8">16</text>
<text x="99" y="271.3">17</text>
<text x="183" y="271.3">CE</text>
<text x="204.1" y="271.3">NC</text>
<text x="40.4" y="278.4">6</text>
<text x="40.4" y="281.9">7</text>
<text x="43.6" y="276.6">PA4</text>
<text x="43.6" y="280.1">PA5</text>
<text x="91.3" y="280.1">PC0</text>
<text x="91.3" y="276.6">PC1</text>
<text x="99" y="281.9">14</text>
<text x="99" y="278.4">15</text>
<text x="40.4" y="285.4">8</text>
<text x="43.6" y="283.6">PA6</text>
<text x="43.6" y="287.2">PA7</text>
<text x="91.5" y="287.2">PB1</text>
<text x="91.5" y="283.6">PB0</text>
<text x="99" y="285.4">13</text>
<text x="38.7" y="292.5">10</text>
<text x="40.4" y="288.9">9</text>
<text x="43.6" y="290.7">PB5</text>
<text x="80.1" y="290.7">PB2/TOSC2</text>
<text x="99" y="292.5">11</text>
<text x="99" y="288.9">12</text>
<text x="166.6" y="290" transform="rotate(-90 166.6 290)">5</text>
<text x="170.1" y="290" transform="rotate(-90 170.1 290)">1</text>
<text x="177.1" y="290" transform="rotate(-90 177.1 290)">C</text>
<text x="180.7" y="290" transform="rotate(-90 180.7 290)">2</text>
<text x="184.2" y="290" transform="rotate(-90 184.2 290)">4</text>
<text x="43.6" y="294.2">PB4</text>
<text x="80.1" y="294.2">PB3/TOSC1</text>
</g>
</svg>
